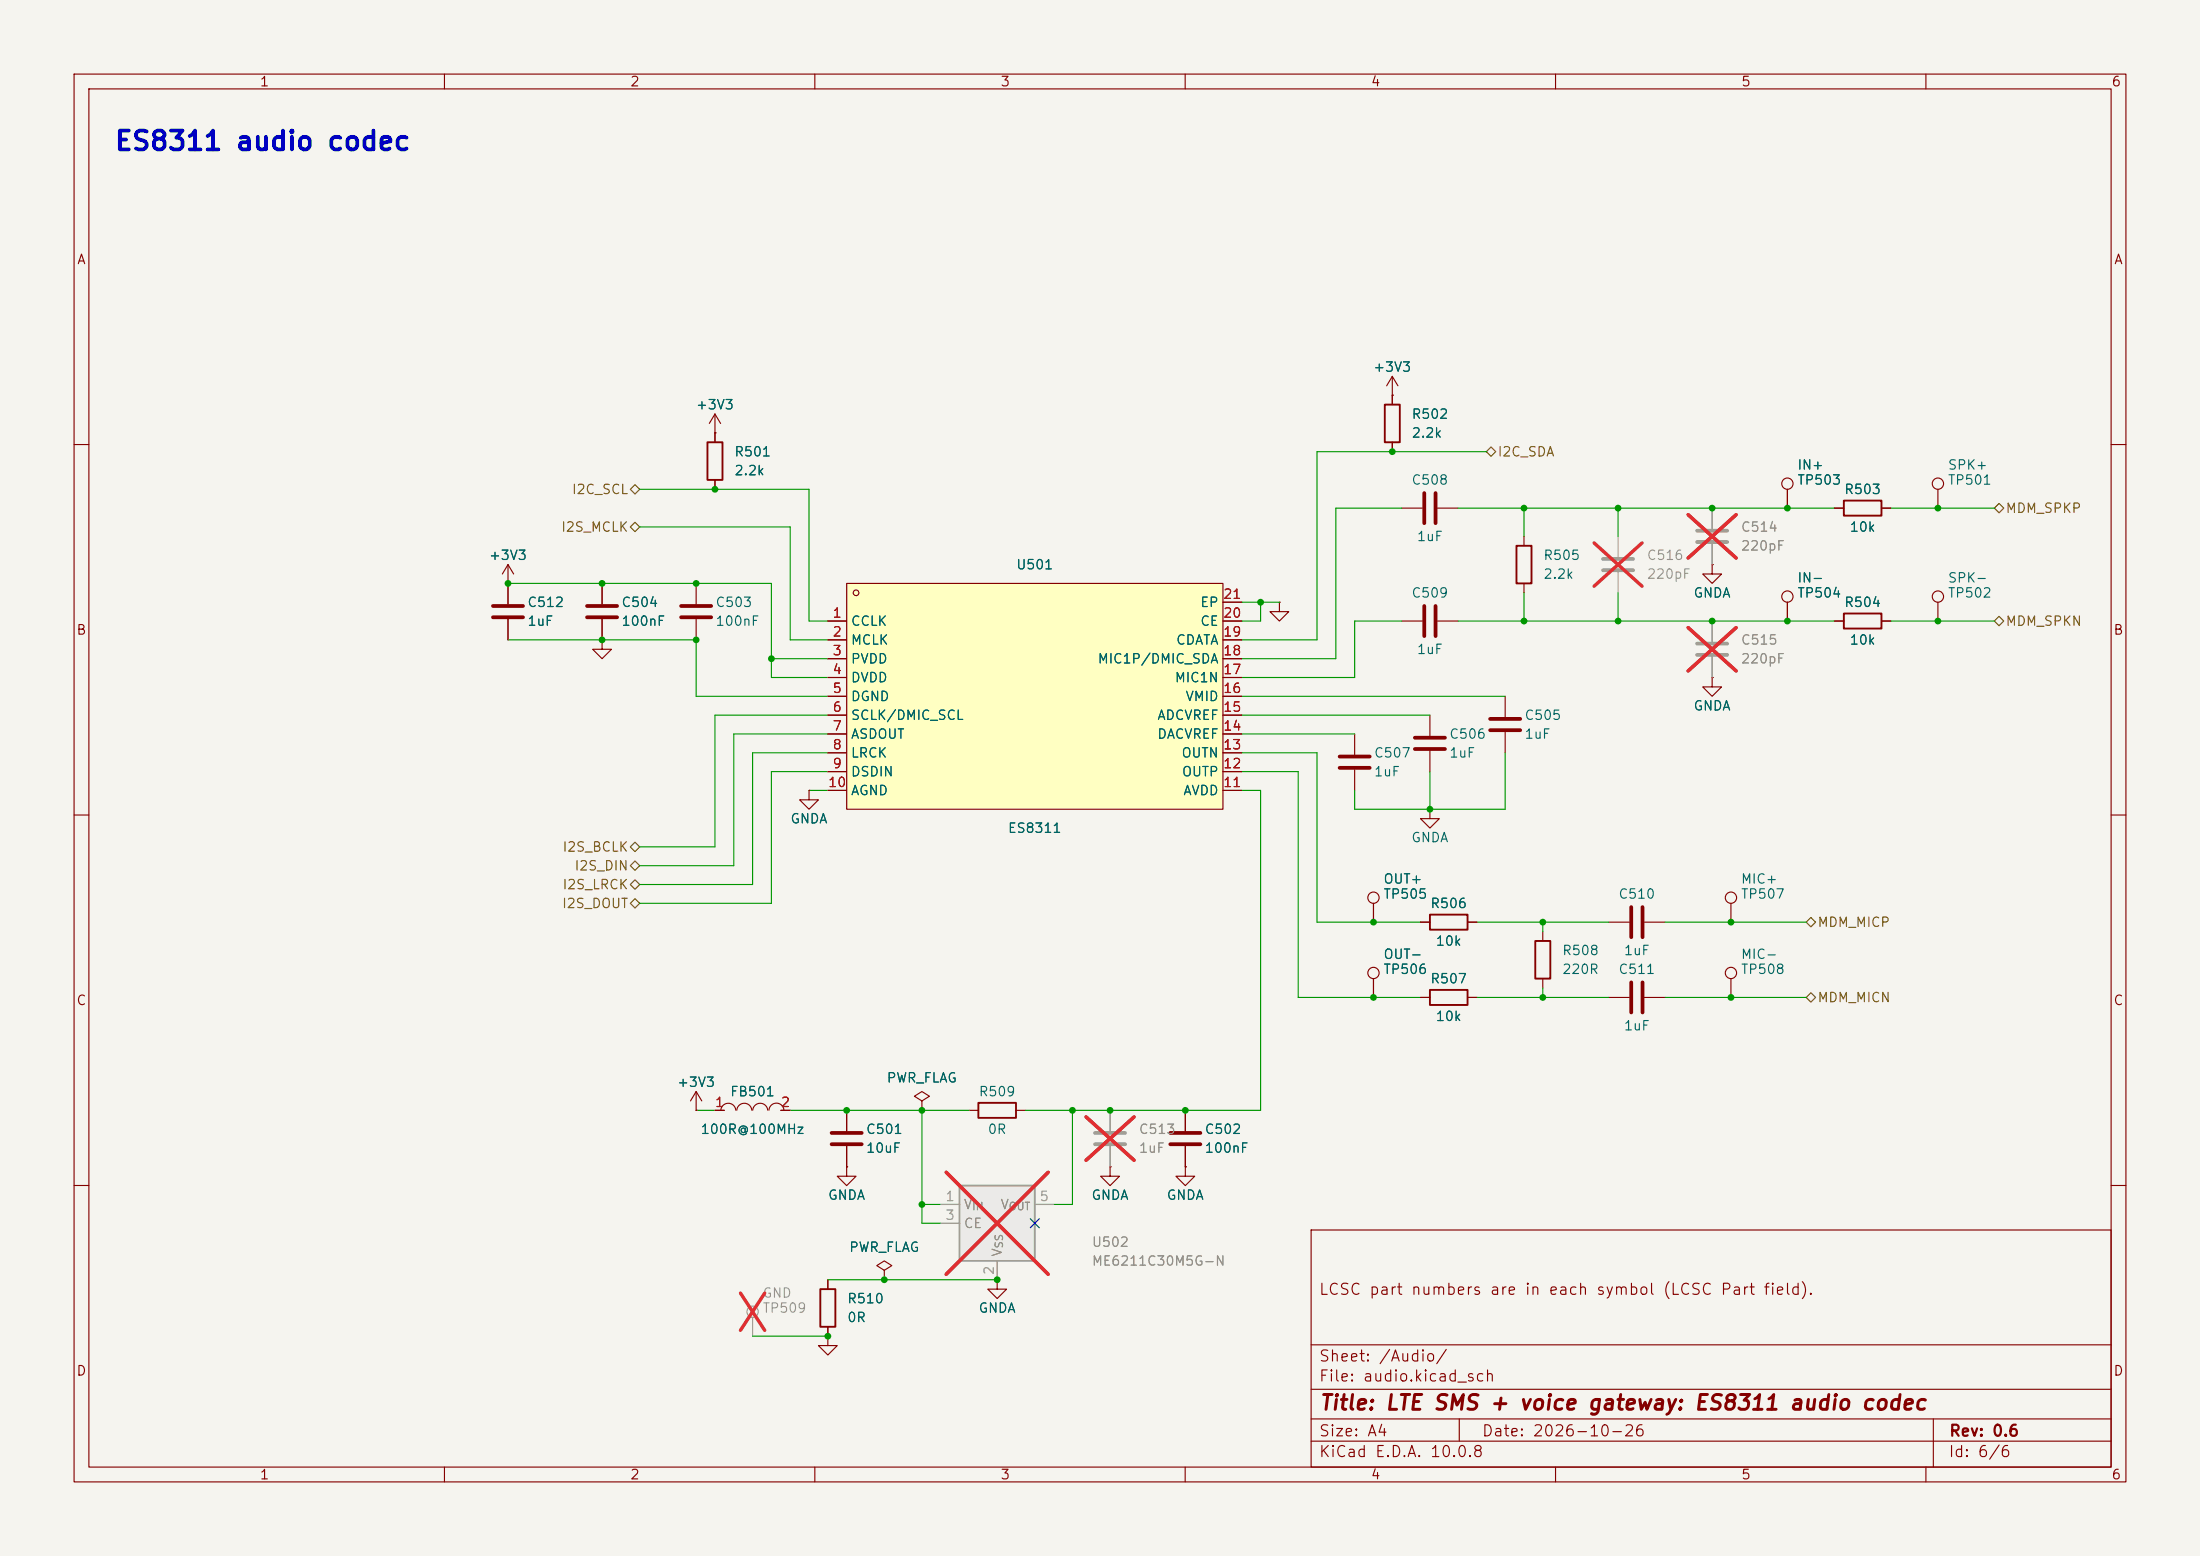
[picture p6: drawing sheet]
<svg xmlns="http://www.w3.org/2000/svg" width="297mm" height="210mm" viewBox="0 0 297 210" stroke-linecap="round" stroke-linejoin="round" font-family="sans-serif">
<path d="M0 0h297v210h-297z" fill="#f5f4ef" stroke="#f5f4ef" stroke-width=".14"/>
<g fill="none" stroke="#840000" stroke-width=".15">
<path d="M10 10h277v190h-277zM12 12h273v186h-273zM60 10v2M110 10v2M160 10v2M210 10v2M260 10v2M10 60h2M205.7 72.4v1.3M205.7 78.7v1.3M231.1 76.2v1.3h1.3l-1.3 1.2-1.2-1.2h1.2M231.1 76.2h.1"/>
<path d="M261.6 66v2.6M285 60h2M203.2 94v2.8M203.2 98.8v2.8M261.6 81.3v2.5M10 110h2M285 110h2M94 149.9h.1M94 147.3l-.8 1.3M94 147.3l.7 1.3M94 147.3v2.6M96.5 149.9h1.3"/>
<path d="M97.3 149.8a1.01 1.01 0 0 1 1-.9 1.01 1.01 0 0 1 1 .9M99.5 149.8a1.01 1.01 0 0 1 1-.9 1.01 1.01 0 0 1 1 .9M101.6 149.8a1.01 1.01 0 0 1 1-.9 1.01 1.01 0 0 1 1 .9M103.8 149.8a1.01 1.01 0 0 1 1-.9 1.01 1.01 0 0 1 1 .9M105.4 149.9h1.3M114.3 157.5v1.3h1.3l-1.3 1.2-1.3-1.2h1.3M114.3 157.5h.1M114.3 149.9v2.8M114.3 154.7v2.8M124.5 148.6l1-.6-1-.7-1.1 .7 1.1 .6v1.3M124.5 149.9h.1M130.8 149.9h1.3"/>
<path d="M137.2 149.9h1.2M10 160h2M111.8 172.7v1.3M111.8 179.1v1.2M119.4 171.5l1-.7-1-.6-1 .6 1 .7v1.2M119.4 172.7h.1M134.6 172.7v1.3h1.3l-1.3 1.3-1.3-1.3h1.3M134.6 172.7h.1M177 166h108v32h-108zM285 160h2M60 198v2M110 198v2"/>
<path d="M111.8 180.3v1.3h1.2l-1.2 1.3-1.3-1.3h1.3M111.8 180.3h.1M160 198v2M177 194.5h108M177 191.5h108M177 187.5h108M177 181.5h108M197 191.5v3M210 198v2M260 198v2M261 191.5v6.5"/>
<circle cx="261.6" cy="65.3" r=".76"/>
<circle cx="261.6" cy="80.5" r=".76"/>
</g>
<path d="M229.1 71.6h4.1M229.1 73.2h4.1M147.8 152.9h4.1M147.8 154.4h4.1" fill="none" stroke="#9c9b98" stroke-width=".51"/>
<g fill="none" stroke="#9c9b98" stroke-width=".15">
<path d="M231.1 68.6v2.8M231.1 73.4v2.8M149.9 149.9v2.8M149.9 154.7v2.8M101.6 177.8v2.5"/>
<circle cx="101.6" cy="177" r=".76"/>
</g>
<path d="M227.9 69.5l6.5 5.8M234.4 69.5l-6.5 5.8M146.6 150.7l6.5 5.9M153.1 150.7l-6.5 5.9M100 174.5l3.2 5.1M103.2 174.5l-3.2 5.1" fill="none" stroke="#e12e31" stroke-width=".46"/>
<path d="M201.2 97h4M201.2 98.6h4M112.3 152.9h4M112.3 154.4h4" fill="none" stroke="#840000" stroke-width=".51"/>
<path d="M204.7 73.7h2.1v5h-2.1zM132.1 148.8h5.1v2.1h-5.1zM110.7 174h2.1v5.1h-2.1z" fill="none" stroke="#840000" stroke-width=".25"/>
<path d="M129.5 160h10.2v10.2h-10.2z" fill="#ebeae8"/>
<path d="M129.5 160h10.2v10.2h-10.2z" fill="none" stroke="#9c9b98" stroke-width=".25"/>
<path d="M127 162.6h2.5M127 165.1h2.5M134.6 170.2v2.5M139.7 162.6h2.5" fill="none" stroke="#9c9b98" stroke-width=".15"/>
<path d="M127.7 158.2l13.8 13.8M141.5 158.2l-13.8 13.8" fill="none" stroke="#e12e31" stroke-width=".46"/>
<path d="M109.2 106.7v1.3h1.3l-1.3 1.2-1.3-1.2h1.3M109.2 106.7h.1M149.9 157.5v1.3h1.2l-1.2 1.2-1.3-1.2h1.3M149.9 157.5h.1M160 157.5v1.3h1.3l-1.3 1.2-1.3-1.2h1.3M160 157.5h.1M160 149.9v2.8M160 154.7v2.8" fill="none" stroke="#840000" stroke-width=".15"/>
<path d="M158 152.9h4.1M158 154.4h4.1" fill="none" stroke="#840000" stroke-width=".51"/>
<path d="M114.3 78.7h50.8v30.5h-50.8z" fill="#ffffc2"/>
<g fill="none" stroke="#840000" stroke-width=".15">
<path d="M96.5 58.4h.1M96.5 55.9v3.8M96.5 55.9l-.7 1.3M96.5 55.9l.8 1.3M188 53.3h.1M188 50.8v3.8M188 59.7v1.3M188 50.8l-.8 1.3M188 50.8l.7 1.3M68.6 78.7h.1M68.6 76.2l-.8 1.3M68.6 76.2l.7 1.3"/>
<path d="M68.6 76.2v5.3M81.3 78.7v2.8M94 78.7v2.8M96.5 64.8v1.2M114.3 78.7h50.8v30.5h-50.8zM189.2 68.6h2.8M194.1 68.6h2.7M231.1 76.2h.1M241.3 66v2.6M247.6 68.6h1.3M254 68.6h1.3M68.6 83.6v2.8"/>
<path d="M81.3 86.4v1.2h1.2l-1.2 1.3-1.3-1.3h1.3M81.3 86.4h.1M81.3 83.6v2.8M94 83.6v2.8M111.8 83.8h2.5M111.8 86.4h2.5M111.8 88.9h2.5M111.8 91.4h2.5M111.8 94h2.5M111.8 96.5h2.5M111.8 99.1h2.5M165.1 83.8h2.5"/>
<path d="M165.1 86.4h2.5M165.1 88.9h2.5M165.1 91.4h2.5M165.1 94h2.5M165.1 96.5h2.5M165.1 99.1h2.5M165.1 81.3h2.5M172.7 81.3v1.3h1.3l-1.3 1.2-1.3-1.2h1.3M172.7 81.3h.1M182.9 99.1v2.8M189.2 83.8h2.8M193 96.5v2.8"/>
<path d="M194.1 83.8h2.7M231.1 91.4v1.3h1.3l-1.3 1.3-1.2-1.3h1.2M231.1 91.4h.1M241.3 81.3v2.5M247.6 83.8h1.3M254 83.8h1.3M109.2 106.7h.1M111.8 101.6h2.5M111.8 104.1h2.5M111.8 106.7h2.5M165.1 101.6h2.5M165.1 104.1h2.5"/>
<path d="M165.1 106.7h2.5M182.9 103.9v2.8M193 109.2v1.3h1.3l-1.3 1.3-1.2-1.3h1.2M193 109.2h.1M193 101.3v2.8M185.4 121.9v2.6M185.4 132.1v2.5M191.8 134.6h1.2M191.8 124.5h1.2M198.1 134.6h1.3M198.1 124.5h1.3M208.3 125.7v1.3"/>
<path d="M208.3 132.1v1.3M217.2 134.6h2.8M217.2 124.5h2.8M222 134.6h2.8M222 124.5h2.8M233.7 121.9v2.6M233.7 132.1v2.5M94 149.9h.1M96.5 149.9h1.3M105.4 149.9h1.3M114.3 157.5h.1M114.3 149.9v2.8"/>
<path d="M114.3 154.7v2.8M124.5 149.9h.1M149.9 157.5h.1M160 157.5h.1M160 149.9v2.8M160 154.7v2.8M111.8 172.7v1.3M111.8 179.1v1.2M119.4 172.7h.1M134.6 172.7h.1M111.8 180.3h.1"/>
<circle cx="241.3" cy="65.3" r=".76"/>
<circle cx="115.6" cy="80" r=".38"/>
<circle cx="241.3" cy="80.5" r=".76"/>
<circle cx="185.4" cy="131.3" r=".76"/>
<circle cx="185.4" cy="121.2" r=".76"/>
<circle cx="233.7" cy="131.3" r=".76"/>
<circle cx="233.7" cy="121.2" r=".76"/>
</g>
<g fill="none" stroke="#840000" stroke-width=".51">
<path d="M192.3 66.5v4.1M193.8 66.5v4.1M66.5 81.8h4.1M66.5 83.3h4.1M79.2 81.8h4.1M79.2 83.3h4.1M91.9 81.8h4.1M91.9 83.3h4.1M191 99.6h4.1M192.3 81.8v4.1M193.8 81.8v4.1M180.8 102.1h4.1"/>
<path d="M180.8 103.6h4.1M191 101.1h4.1M220.2 122.4v4.1M220.2 132.6v4.1M221.7 122.4v4.1M221.7 132.6v4.1"/>
</g>
<path d="M95.5 59.7h2v5.1h-2zM186.9 54.6h2.1v5.1h-2.1zM248.9 67.6h5.1v2h-5.1zM248.9 82.8h5.1v2h-5.1zM193 133.6h5.1v2h-5.1zM193 123.4h5.1v2.1h-5.1zM207.3 127h2v5.1h-2z" fill="none" stroke="#840000" stroke-width=".25"/>
<path d="M216.4 75.4h4.1M216.4 77h4.1M229.1 86.9h4.1M229.1 88.4h4.1" fill="none" stroke="#9c9b98" stroke-width=".51"/>
<path d="M218.4 72.4v2.8M218.4 77.2v2.8M231.1 68.6v2.8M231.1 73.4v2.8M231.1 83.8v2.8M231.1 88.6v2.8M149.9 149.9v2.8M149.9 154.7v2.8M127 162.6h2.5M127 165.1h2.5M134.6 170.2v2.5M139.7 162.6h2.5" fill="none" stroke="#9c9b98" stroke-width=".15"/>
<path d="M215.2 73.3l6.5 5.8M221.7 73.3l-6.5 5.8M227.9 69.5l6.5 5.8M234.4 69.5l-6.5 5.8M227.9 84.7l6.5 5.9M234.4 84.7l-6.5 5.9M127.7 158.2l13.8 13.8M141.5 158.2l-13.8 13.8M146.6 150.7l6.5 5.9M153.1 150.7l-6.5 5.9" fill="none" stroke="#e12e31" stroke-width=".46"/>
<path d="M85.1 71.1l.6-.6 .7 .6-.7 .7zM85.1 66l.6-.6 .7 .6-.7 .7zM200.7 61l.6-.7 .6 .7-.6 .6zM269.2 68.6l.7-.7 .6 .7-.6 .6zM269.2 83.8l.7-.6 .6 .6-.6 .7zM85.1 114.3l.6-.6 .7 .6-.7 .6zM85.1 116.8l.6-.6 .7 .6-.7 .7zM85.1 119.4l.6-.7 .7 .7-.7 .6zM85.7 121.3l.7 .6-.7 .7-.6-.7zM243.8 124.5l.7-.7 .6 .7-.6 .6zM243.8 134.6l.7-.6 .6 .6-.6 .7z" fill="none" stroke="#725600" stroke-width=".15"/>
<g fill="none" stroke="#009600" stroke-width=".15">
<path d="M68.6 78.7h35.5v12.7h7.7M86.4 71.1h20.3v15.3h5.1M86.4 66h22.8v17.8h2.6M189.2 68.6h-8.9v20.3h-12.7M196.8 68.6h50.8M200.7 61h-22.9v25.4h-10.2M205.7 68.6v3.8M218.4 68.6v3.8M255.3 68.6h13.9M68.6 86.4h25.4v7.6h17.8M104.1 88.9h7.7M111.8 99.1h-12.7v17.7h-12.7"/>
<path d="M111.8 96.5h-15.3v17.8h-10.1M167.6 81.3h5.1M167.6 94h35.6M167.6 99.1h15.3M167.6 96.5h25.4M170.2 81.3v2.5h-2.6M189.2 83.8h-6.3v7.6h-15.3M196.8 83.8h50.8M205.7 80v3.8M218.4 80v3.8M255.3 83.8h13.9M109.2 106.7h2.6"/>
<path d="M111.8 104.1h-7.7v17.8h-17.7M111.8 101.6h-10.2v17.8h-15.2M167.6 101.6h10.2v22.9h14M167.6 104.1h7.7v30.5h16.5M167.6 106.7h2.6v43.2h-31.8M193 104.1v5.1M203.2 101.6v7.6h-20.3v-2.5M199.4 124.5h17.8M199.4 134.6h17.8M208.3 124.5v1.2M208.3 133.4v1.2M224.8 124.5h19"/>
<path d="M224.8 134.6h19M94 149.9h2.5M106.7 149.9h24.1M124.5 149.9v15.2h2.5M144.8 149.9v12.7h-2.6M111.8 172.7h22.8M124.5 162.6h2.5M101.6 180.3h10.2"/>
</g>
<path d="M139.1 164.5l1.2 1.2M140.3 164.5l-1.2 1.2" fill="none" stroke="#000084" stroke-width=".15"/>
<g fill="#009600">
<circle cx="81.3" cy="78.7" r=".46"/>
<circle cx="68.6" cy="78.7" r=".46"/>
<circle cx="104.1" cy="88.9" r=".46"/>
<circle cx="96.5" cy="66" r=".46"/>
<circle cx="81.3" cy="86.4" r=".46"/>
<circle cx="94" cy="86.4" r=".46"/>
<circle cx="94" cy="78.7" r=".46"/>
<circle cx="218.4" cy="68.6" r=".46"/>
<circle cx="218.4" cy="83.8" r=".46"/>
<circle cx="231.1" cy="68.6" r=".46"/>
<circle cx="231.1" cy="83.8" r=".46"/>
<circle cx="261.6" cy="83.8" r=".46"/>
<circle cx="261.6" cy="68.6" r=".46"/>
<circle cx="241.3" cy="83.8" r=".46"/>
<circle cx="241.3" cy="68.6" r=".46"/>
<circle cx="134.6" cy="172.7" r=".46"/>
<circle cx="193" cy="109.2" r=".46"/>
<circle cx="185.4" cy="134.6" r=".46"/>
<circle cx="185.4" cy="124.5" r=".46"/>
<circle cx="233.7" cy="124.5" r=".46"/>
<circle cx="208.3" cy="134.6" r=".46"/>
<circle cx="233.7" cy="134.6" r=".46"/>
<circle cx="160" cy="149.9" r=".46"/>
<circle cx="119.4" cy="172.7" r=".46"/>
<circle cx="111.8" cy="180.3" r=".46"/>
<circle cx="124.5" cy="162.6" r=".46"/>
<circle cx="124.5" cy="149.9" r=".46"/>
<circle cx="114.3" cy="149.9" r=".46"/>
<circle cx="149.9" cy="149.9" r=".46"/>
<circle cx="144.8" cy="149.9" r=".46"/>
<circle cx="205.7" cy="83.8" r=".46"/>
<circle cx="208.3" cy="124.5" r=".46"/>
<circle cx="205.7" cy="68.6" r=".46"/>
<circle cx="188" cy="61" r=".46"/>
<circle cx="170.2" cy="81.3" r=".46"/>
</g>
<text font-size="2.5" fill="#0000c2" x="15.3" y="20.9">ES8311 audio codec</text>
<text font-size="2" fill="#840000" x="178" y="190.8">Title: LTE SMS + voice gateway: ES8311 audio codec</text>
<g font-size="1.5" fill="#840000">
<text x="178" y="175.1">LCSC part numbers are in each symbol (LCSC Part field).</text>
<text x="178" y="184.1">Sheet: /Audio/</text>
<text x="178" y="186.8">File: audio.kicad_sch</text>
<text x="178" y="197">KiCad E.D.A. 10.0.8</text>
<text x="178" y="194.2">Size: A4</text>
<text x="200" y="194.2">Date: 2026-10-26</text>
<text x="263" y="197">Id: 6/6</text>
<text x="263" y="194.2">Rev: 0.6</text>
</g>
<g font-size="1.3" fill="#840000">
<text x="35" y="12">1</text>
<text x="85" y="12">2</text>
<text x="135" y="12">3</text>
<text x="185" y="12">4</text>
<text x="235" y="12">5</text>
<text x="285" y="12">6</text>
<text x="10.3" y="36">A</text>
<text x="285.3" y="36">A</text>
<text x="10.2" y="86">B</text>
<text x="285.2" y="86">B</text>
<text x="10.2" y="136">C</text>
<text x="285.2" y="136">C</text>
<text x="10.2" y="186">D</text>
<text x="285.2" y="186">D</text>
<text x="35" y="200">1</text>
<text x="85" y="200">2</text>
<text x="135" y="200">3</text>
<text x="185" y="200">4</text>
<text x="235" y="200">5</text>
<text x="285" y="200">6</text>
</g>
<g font-size="1.3" fill="#006464">
<text x="185.3" y="50.5">+3V3</text>
<text x="93.9" y="55.6">+3V3</text>
<text x="190.5" y="56.8">R502</text>
<text x="190.5" y="59.4">2.2k</text>
<text x="99" y="61.9">R501</text>
<text x="99" y="64.5">2.2k</text>
<text x="190.5" y="65.7">C508</text>
<text x="242.6" y="65.7">TP503</text>
<text x="242.6" y="63.7">IN+</text>
<text x="262.9" y="65.7">TP501</text>
<text x="262.9" y="63.7">SPK+</text>
<text x="248.9" y="67">R503</text>
<text x="65.9" y="75.9">+3V3</text>
<text x="137.1" y="77.2">U501</text>
<text x="191.2" y="73.4">1uF</text>
<text x="208.3" y="75.9">R505</text>
<text x="249.6" y="72.1">10k</text>
<text x="71.1" y="82.2">C512</text>
<text x="83.8" y="82.2">C504</text>
<text x="96.5" y="82.2">C503</text>
<text x="161.9" y="82.2">EP</text>
<text x="190.5" y="81">C509</text>
<text x="208.3" y="78.4">2.2k</text>
<text x="228.5" y="81">GNDA</text>
<text x="242.6" y="81">TP504</text>
<text x="242.6" y="78.9">IN-</text>
<text x="248.9" y="82.2">R504</text>
<text x="262.9" y="81">TP502</text>
<text x="262.9" y="78.9">SPK-</text>
<text x="71.1" y="84.8">1uF</text>
<text x="83.8" y="84.8">100nF</text>
<text x="96.5" y="84.8">100nF</text>
<text x="114.8" y="84.8">CCLK</text>
<text x="114.8" y="87.3">MCLK</text>
<text x="114.8" y="89.9">PVDD</text>
<text x="148.1" y="89.9">MIC1P/DMIC_SDA</text>
<text x="158.7" y="87.3">CDATA</text>
<text x="161.9" y="84.8">CE</text>
<text x="191.2" y="88.6">1uF</text>
<text x="249.6" y="87.3">10k</text>
<text x="114.8" y="92.4">DVDD</text>
<text x="114.8" y="94.9">DGND</text>
<text x="158.5" y="92.4">MIC1N</text>
<text x="160" y="94.9">VMID</text>
<text x="114.8" y="97.5">SCLK/DMIC_SCL</text>
<text x="114.8" y="100">ASDOUT</text>
<text x="156.1" y="100">DACVREF</text>
<text x="156.1" y="97.5">ADCVREF</text>
<text x="195.6" y="100">C506</text>
<text x="205.7" y="97.5">C505</text>
<text x="205.7" y="100">1uF</text>
<text x="228.5" y="96.2">GNDA</text>
<text x="114.8" y="102.6">LRCK</text>
<text x="114.8" y="105.1">DSDIN</text>
<text x="114.8" y="107.6">AGND</text>
<text x="159.4" y="102.6">OUTN</text>
<text x="159.5" y="105.1">OUTP</text>
<text x="159.6" y="107.6">AVDD</text>
<text x="185.4" y="102.6">C507</text>
<text x="185.4" y="105.1">1uF</text>
<text x="195.6" y="102.6">1uF</text>
<text x="106.6" y="111.5">GNDA</text>
<text x="136" y="112.7">ES8311</text>
<text x="190.4" y="114">GNDA</text>
<text x="186.7" y="119.6">OUT+</text>
<text x="234.9" y="119.6">MIC+</text>
<text x="186.7" y="121.6">TP505</text>
<text x="193" y="122.9">R506</text>
<text x="218.4" y="121.6">C510</text>
<text x="234.9" y="121.6">TP507</text>
<text x="186.7" y="131.8">TP506</text>
<text x="186.7" y="129.7">OUT-</text>
<text x="193.7" y="128">10k</text>
<text x="210.8" y="129.2">R508</text>
<text x="210.8" y="131.8">220R</text>
<text x="218.4" y="131.8">C511</text>
<text x="219.1" y="129.2">1uF</text>
<text x="234.9" y="131.8">TP508</text>
<text x="234.9" y="129.7">MIC-</text>
<text x="193" y="133">R507</text>
<text x="193.7" y="138.1">10k</text>
<text x="219.1" y="139.4">1uF</text>
<text x="91.3" y="147">+3V3</text>
<text x="98.5" y="148.3">FB501</text>
<text x="119.6" y="146.4">PWR_FLAG</text>
<text x="132" y="148.3">R509</text>
<text x="94.5" y="153.4">100R@100MHz</text>
<text x="116.8" y="153.4">C501</text>
<text x="116.8" y="155.9">10uF</text>
<text x="133.3" y="153.4">0R</text>
<text x="162.5" y="153.4">C502</text>
<text x="162.5" y="155.9">100nF</text>
<text x="111.7" y="162.3">GNDA</text>
<text x="147.3" y="162.3">GNDA</text>
<text x="157.4" y="162.3">GNDA</text>
<text x="114.5" y="169.3">PWR_FLAG</text>
<text x="114.3" y="176.2">R510</text>
<text x="114.3" y="178.8">0R</text>
<text x="132" y="177.5">GNDA</text>
</g>
<g font-size="1.3" fill="#725600">
<text x="202.1" y="61.9">I2C_SDA</text>
<text x="77.1" y="67">I2C_SCL</text>
<text x="270.7" y="69.5">MDM_SPKP</text>
<text x="75.7" y="72.1">I2S_MCLK</text>
<text x="270.7" y="84.8">MDM_SPKN</text>
<text x="75.8" y="115.3">I2S_BCLK</text>
<text x="77.5" y="117.8">I2S_DIN</text>
<text x="75.8" y="122.9">I2S_DOUT</text>
<text x="75.8" y="120.3">I2S_LRCK</text>
<text x="245.3" y="125.4">MDM_MICP</text>
<text x="245.3" y="135.6">MDM_MICN</text>
</g>
<g font-size="1.3" fill="#939391">
<text x="222.2" y="75.9">C516</text>
<text x="234.9" y="72.1">C514</text>
<text x="234.9" y="74.6">220pF</text>
<text x="222.2" y="78.4">220pF</text>
<text x="234.9" y="87.3">C515</text>
<text x="234.9" y="89.9">220pF</text>
<text x="153.7" y="153.4">C513</text>
<text x="153.7" y="155.9">1uF</text>
<text x="130" y="163.5">V</text>
<text x="130" y="166.1">CE</text>
<text x="135" y="163.5">V</text>
<text x="135.6" y="169.7" transform="rotate(-90 135.6 169.7)">V</text>
<text x="147.3" y="168.6">U502</text>
<text x="147.3" y="171.1">ME6211C30M5G-N</text>
<text x="102.9" y="177.5">TP509</text>
<text x="102.9" y="175.5">GND</text>
</g>
<g font-size="1.3" fill="#a90000">
<text x="112.3" y="83.7">1</text>
<text x="165" y="83.7">20</text>
<text x="165" y="81.1">21</text>
<text x="112.3" y="86.2">2</text>
<text x="112.3" y="88.8">3</text>
<text x="165" y="88.8">18</text>
<text x="165" y="86.2">19</text>
<text x="112.3" y="91.3">4</text>
<text x="112.3" y="93.8">5</text>
<text x="165" y="93.8">16</text>
<text x="165" y="91.3">17</text>
<text x="112.3" y="96.4">6</text>
<text x="112.3" y="98.9">7</text>
<text x="112.3" y="101.5">8</text>
<text x="165" y="101.5">13</text>
<text x="165" y="98.9">14</text>
<text x="165" y="96.4">15</text>
<text x="111.7" y="106.5">10</text>
<text x="112.3" y="104">9</text>
<text x="165" y="106.5">11</text>
<text x="165" y="104">12</text>
<text x="96.4" y="149.7">1</text>
<text x="105.3" y="149.7">2</text>
</g>
<g font-size="1.3" fill="#a5a4a2">
<text x="127.5" y="162.4">1</text>
<text x="127.5" y="165">3</text>
<text x="140.2" y="162.4">5</text>
<text x="134.5" y="172.2" transform="rotate(-90 134.5 172.2)">2</text>
</g>
<g font-size="1" fill="#939391">
<text x="131.1" y="163.6">IN</text>
<text x="136.1" y="163.6">OUT</text>
<text x="135.6" y="168.6" transform="rotate(-90 135.6 168.6)">SS</text>
</g>
</svg>
